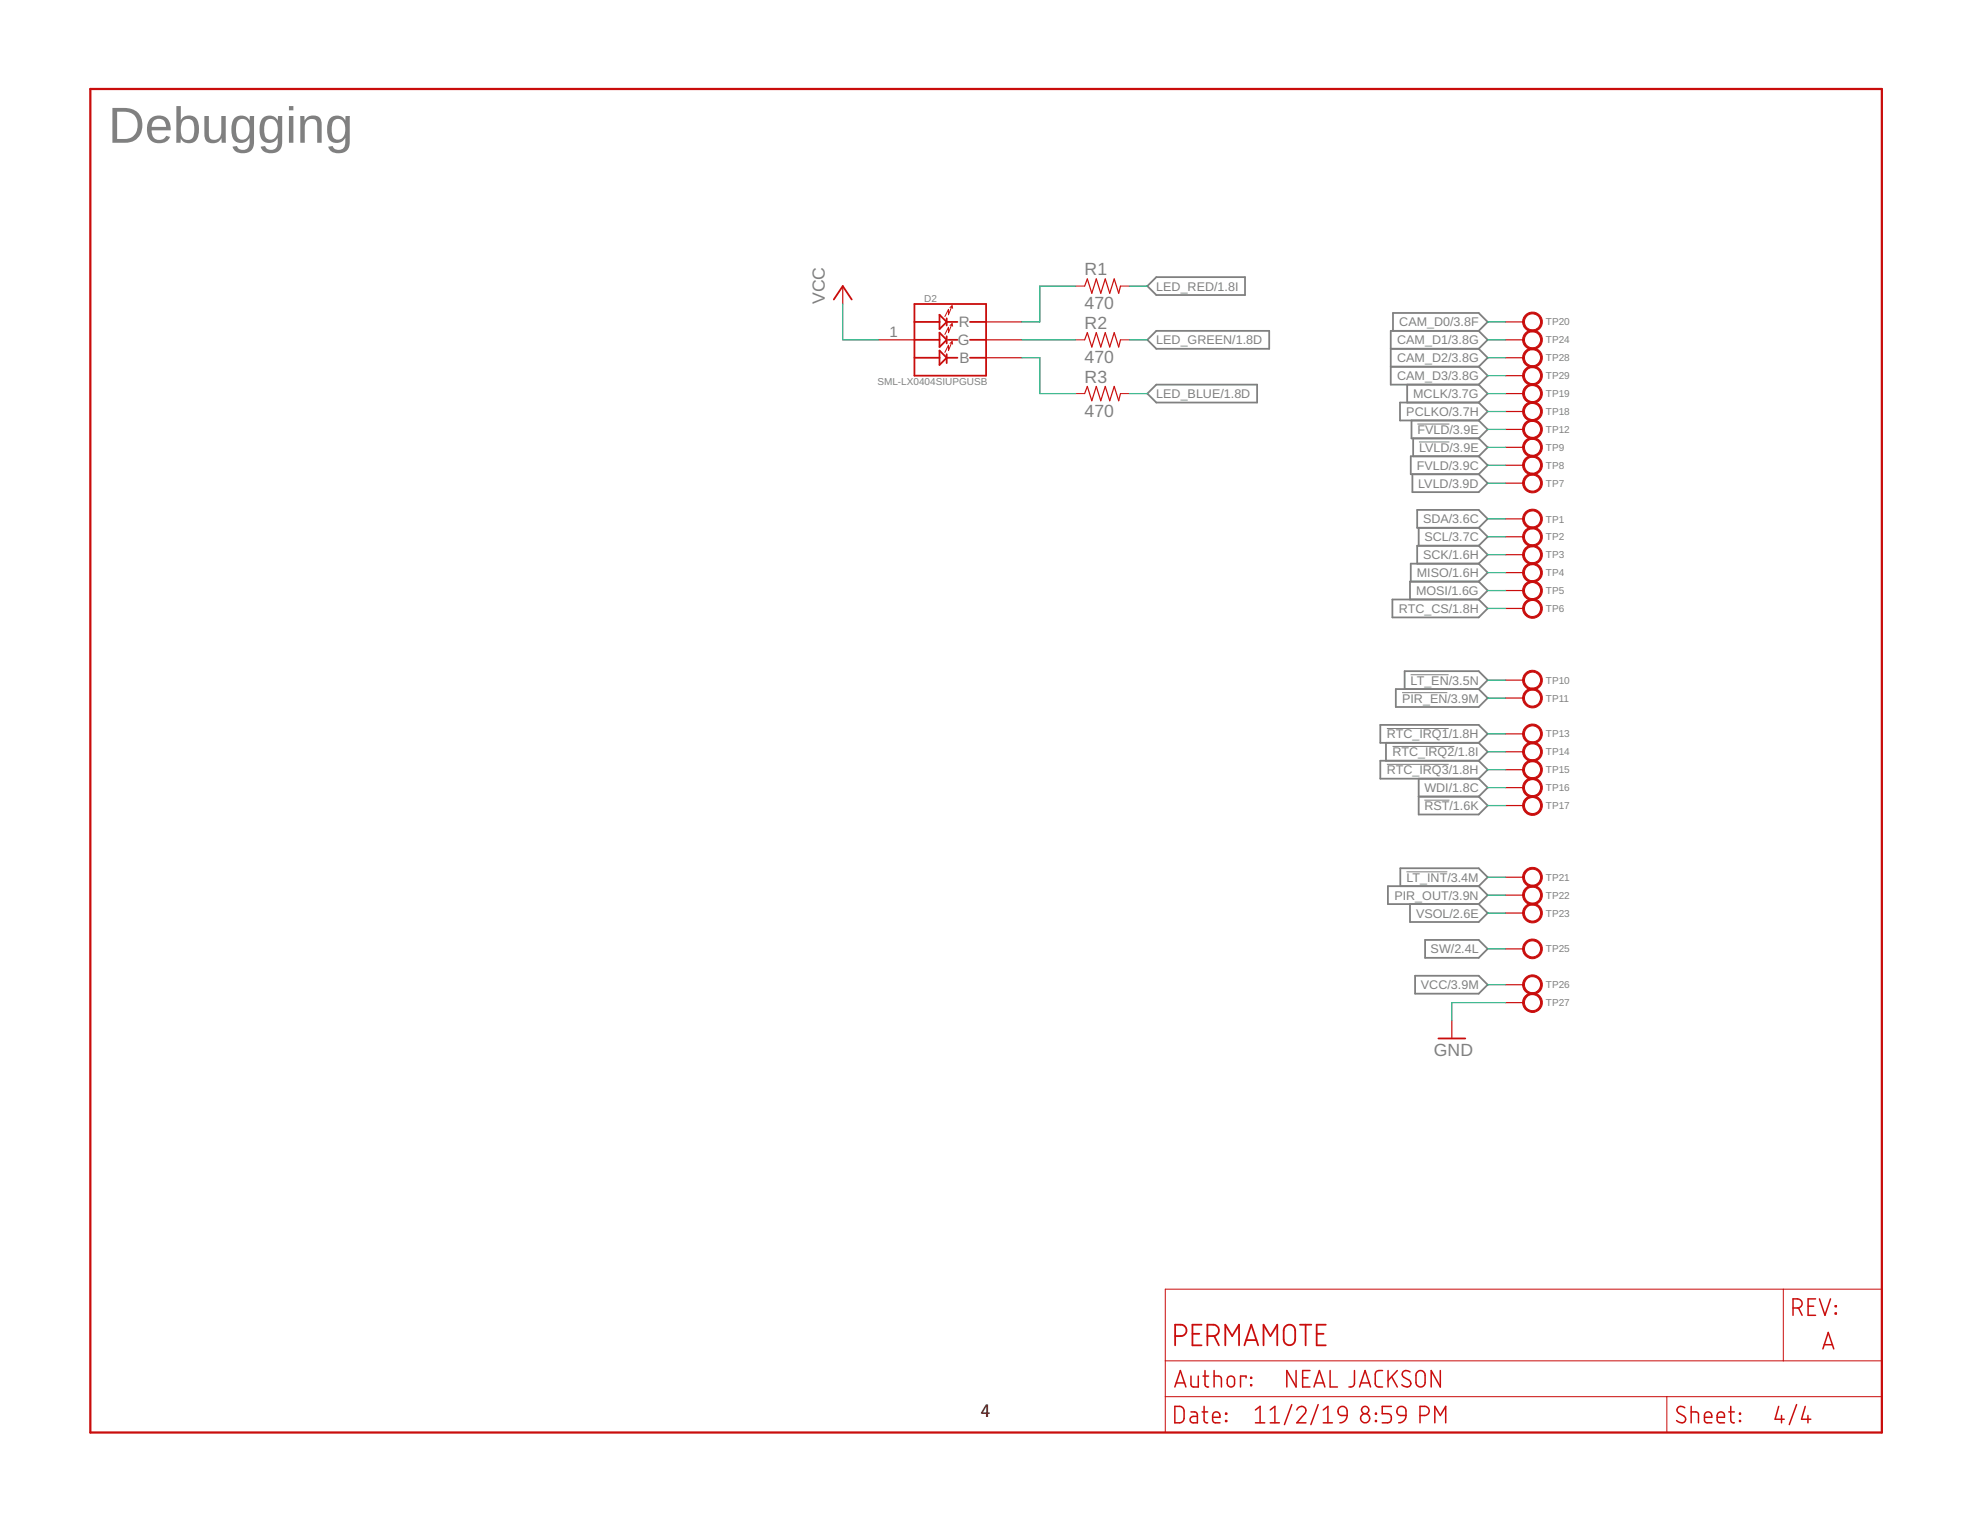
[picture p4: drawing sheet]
<svg xmlns="http://www.w3.org/2000/svg" width="279mm" height="216mm" viewBox="0 0 279 216" stroke-linecap="round" stroke-linejoin="round" font-family="sans-serif">
<g fill="none" stroke="#808080" stroke-width=".25">
<path d="M162.6 40.6l1.3-1.3h12.6v2.5h-12.6zM162.6 48.2l1.3-1.3h16v2.5h-16zM162.6 55.8l1.3-1.3h14.3v2.6h-14.3zM197.1 49.4h12.5M197.1 52h12.5M197.5 46.9v-2.5h12.1l1.3 1.2-1.3 1.3M199.5 54.5v2.6M200.1 59.6v2.5h9.5M209.6 46.9h-12.5v7.6h12.5M209.6 57.1h-11.1v2.5h11.1M209.6 59.6l1.3 1.3-1.3 1.2M209.6 57.1l1.3 1.2-1.3 1.3"/>
<path d="M209.6 54.5l1.3 1.3-1.3 1.3M209.6 46.9l1.3 1.3-1.3 1.2M209.6 49.4l1.3 1.3-1.3 1.3M209.6 52l1.3 1.3-1.3 1.2M200.2 67.2v2.6h9.4l1.3-1.3-1.3-1.3M200.3 62.1v2.6M200.9 72.3h8.7l1.3 1.3-1.3 1.2h-8.7zM201.1 74.8v2.6M209.6 74.8l1.3 1.3-1.3 1.3M209.6 77.4h-8.7v2.5M209.6 77.4l1.3 1.2-1.3 1.3M209.6 79.9h-9.6v2.5"/>
<path d="M209.6 79.9l1.3 1.3-1.3 1.2M209.6 64.7h-9.6v2.5h9.6M209.6 64.7l1.3 1.3-1.3 1.2M209.6 62.1l1.3 1.3-1.3 1.3M197.4 85h12.2l1.3 1.3-1.3 1.2h-12.2zM197.9 97.7h11.7l1.3 1.3-1.3 1.2h-11.7zM199.1 97.7v-2.6h10.5l1.3 1.3-1.3 1.3M209.6 82.4l1.3 1.3-1.3 1.3M209.6 82.4h-9.7v2.6M195.7 102.8h13.9l1.3 1.2-1.3 1.3h-13.9zM196.5 105.3v2.5M201.1 110.4v5.1h8.5l1.3-1.3-1.3-1.3"/>
<path d="M201.1 112.9h8.5M209.6 107.8h-13.9v2.6h13.9M209.6 105.3l1.3 1.3-1.3 1.2M209.6 107.8l1.3 1.3-1.3 1.3M209.6 110.4l1.3 1.3-1.3 1.2M198.5 125.6v-2.5h11.1l1.3 1.3-1.3 1.2M199.9 128.2v2.5h9.7l1.3-1.3-1.3-1.2M200.6 138.3h9l1.3 1.3-1.3 1.3h-9zM202 133.2h7.6l1.3 1.3-1.3 1.3h-7.6zM209.6 125.6h-12.9v2.6h12.9M209.6 125.6l1.3 1.3-1.3 1.3"/>
</g>
<path d="M200.9 60.1h4.6M201.1 62.7h4.4M198.8 98.2h6.4M200 95.7h5.4M196.6 103.3h8.8M196.6 108.4h8.8M197.4 105.8h8.8M201.9 113.4h3.6M199.4 123.6h5.8" fill="none" stroke="#808080" stroke-width=".14"/>
<path d="M12.8 12.6h254v190.5h-254z" fill="none" stroke="#c90d0c" stroke-width=".32"/>
<g fill="none" stroke="#c90d0c" stroke-width=".14">
<path d="M135 48.4l-.5 1.3v-.8l-.6 1.1M135 43.3l-.5 1.3v-.7l-.6 1M135 45.9l-.5 1.3v-.8l-.6 1M135 48.4l-.3 .3M135 48.4v.4M135 45.9l-.3 .2M135 45.9v.3M135 43.3l-.3 .3M135 43.3v.4M152.5 40.6h1.3M152.5 48.2h1.3M152.5 55.8h1.3"/>
<path d="M158.8 40.6h1.3M158.8 48.2h1.3M158.8 55.8h1.3M165.2 182.8h101.6v20.3h-101.6zM165.2 198h101.6M165.2 192.9h101.6M236.3 198v5.1M252.8 182.8v10.1"/>
</g>
<g fill="none" stroke="#c90d0c" stroke-width=".21">
<path d="M166.5 199.4h.7a.67 .67 0 0 1 .7 .6v1.1a.64 .64 0 0 1-.7 .6h-.7zM166.5 196.6l.8-2.3 .8 2.3M166.8 196h1.1M168.8 195.1v1.1a.36 .36 0 0 0 .4 .4h.7v-1.5M170.5 195.1h.8M170.7 199.4v1.9a.39 .39 0 0 0 .5 .4M170.8 194.3v1.9a.39 .39 0 0 0 .5 .4M172.1 195.1h.6a.4 .4 0 0 1 .4 .4v1.1M172.1 194.3v2.3M174.1 195.2a.52 .52 0 0 1 .6-.1 .52 .52 0 0 1 .3 .5v.5a.52 .52 0 0 1-.5 .5 .52 .52 0 0 1-.5-.5v-.5zM176.6 195.3v-.2h-.7v1.5M177.3 195.3h.1v.1h-.1z"/>
<path d="M177.3 196.3h.1v.1h-.1zM178 199.9l.6-.5v2.3M180.1 199.9l.6-.5v2.3M183.1 199.1l-1 2.9M183.7 194.3v2.3l-1.3-2.3v2.3M183.8 199.9a.64 .64 0 0 1 .9-.5 .64 .64 0 0 1 .2 1l-1.1 1.3h1.3M184.7 195.3h.7M185.7 194.3h-1v2.3h1M186.3 196.6l.7-2.3 .8 2.3M186.5 196h1.1M186.9 199.1l-1.1 2.9M187.6 199.9l.6-.5v2.3"/>
<path d="M188.6 194.3v2.3h1M189.8 199.6a.64 .64 0 0 1 .7-.2 .64 .64 0 0 1 .5 .6v.7h-.8a.62 .62 0 0 1-.4-1.1zM192 194.3v2a.58 .58 0 0 1-.8 .3M192.7 196.6l.8-2.3 .8 2.3M192.9 196h1.2M196 194.3h-.5a.51 .51 0 0 0-.6 .5l.1 1.5a.48 .48 0 0 0 .5 .3h.5M196.8 194.3v2.3M197.2 199.4h-1.3v1h.8a.66 .66 0 0 1 .5 .7 .66 .66 0 0 1-.5 .6h-.8M197.3 195.2l.8 1.4M198.1 194.3l-1.3 1.4M198.1 199.6a.64 .64 0 0 1 .8-.2 .64 .64 0 0 1 .4 .6v.7h-.8a.62 .62 0 0 1-.5-.4 .62 .62 0 0 1 .1-.7zM199.9 194.5a.6 .6 0 0 0-.8-.2 .6 .6 0 0 0-.2 .8l.8 .5a.54 .54 0 0 1 .2 .8 .54 .54 0 0 1-.7 .2l-.5-.3"/>
<path d="M200.9 194.6a.64 .64 0 0 1 .7-.3 .64 .64 0 0 1 .4 .6v1.1a.65 .65 0 0 1-.6 .6 .65 .65 0 0 1-.7-.6v-1.1zM204.2 194.3v2.3l-1.3-2.3v2.3M238.8 199.6a.59 .59 0 0 0-.8-.2 .59 .59 0 0 0-.2 .8l.9 .5a.54 .54 0 0 1 .2 .8 .54 .54 0 0 1-.8 .2l-.4-.3M239.7 199.4v2.3M245.3 199.4v1.9a.39 .39 0 0 0 .6 .4M252.1 199.4l-.5 1.8h1.3M254.2 185.4h.6a.65 .65 0 0 0 .7-.6 .65 .65 0 0 0-.7-.7h-.6v2.4M254.7 199.1l-1.1 2.9M255 185.4l.5 1.1M255.9 199.4l-.5 1.8h1.3M256.3 185.2h.8M257.4 184.1h-1.1v2.4h1.1"/>
<path d="M257.9 184.1l.8 2.4 .8-2.4M258.4 191.2l.8-2.3 .7 2.3M258.6 190.6h1.2M260.2 185.1h.1v.1h-.1zM260.2 186.1h.1v.2h-.1zM168.8 200.2h.5a.4 .4 0 0 1 .4 .3v1.2h-.6a.46 .46 0 0 1-.4-.5 .46 .46 0 0 1 .4-.4h.6M170.4 200.2h.8M171.9 200.9h1a.54 .54 0 0 0-.3-.7 .54 .54 0 0 0-.7 .5v.6a.4 .4 0 0 0 .4 .4h.6M173.7 200.3h.2v.2h-.2zM173.7 201.4h.2v.1h-.2zM178 201.7h1.3M180.1 201.7h1.3"/>
<path d="M187.6 201.7h1.3M191 200.7a1.01 1.01 0 0 1-1.1 1M195 201.4h.1v.1h-.1zM195 200.3h.1v.2h-.1zM199.3 200.7a1.01 1.01 0 0 1-1 1M201.3 200.7h.7a.65 .65 0 0 0 .6-.7 .65 .65 0 0 0-.6-.6h-.7v2.3M203.4 201.7v-2.3l.8 1.3 .7-1.3v2.3M239.7 200.2h.7a.36 .36 0 0 1 .4 .3v1.2M241.6 200.9h1.1a.54 .54 0 0 0-.4-.7 .54 .54 0 0 0-.7 .5v.6a.36 .36 0 0 0 .4 .4h.7M243.4 200.9h1.1a.54 .54 0 0 0-.4-.7 .54 .54 0 0 0-.7 .5v.6a.4 .4 0 0 0 .4 .4h.7M245.1 200.2h.8M246.6 201.4h.1v.1h-.1z"/>
<path d="M246.6 200.3h.1v.2h-.1zM252.5 200.7v1M256.3 200.7v1"/>
<circle cx="193.5" cy="199.9" r=".52"/>
<circle cx="193.5" cy="201" r=".65"/>
</g>
<g fill="none" stroke="#c90d0c" stroke-width=".25">
<path d="M118.2 42.5l1.3-1.9 1.2 1.9M129.6 43.1h10.2v10.2h-10.2zM129.6 45.6h3.6M129.6 48.2h3.6M129.6 50.7h3.6M133.2 44.6l1 1-1 1.1zM133.2 47.2l1 1-1 1zM133.2 49.7l1 1-1 1zM134.2 45.6h1.5M134.2 50.7h1.5M134.2 45.1v1M134.2 47.7v1"/>
<path d="M134.2 50.2v1.3M134.5 48.2h1.2M137.5 45.6h2.3M137.5 48.2h2.3M137.5 50.7h2.3M203.9 147.2h3.8M166.6 189.4h.8a.8 .8 0 0 0 .8-.8 .8 .8 0 0 0-.8-.8h-.8v2.9M169 189.1h1M170.3 187.8h-1.3v2.9h1.3M171.2 189.4h.8a.8 .8 0 0 0 .8-.8 .8 .8 0 0 0-.8-.8h-.8v2.9M172.1 189.4l.7 1.3M173.7 190.7v-2.9l1 1.6 .9-1.6v2.9"/>
<path d="M176.4 190.7l1-2.9 1 2.9M176.7 190h1.4M179.1 190.7v-2.9l1 1.6 1-1.6v2.9M182.1 188.2a.82 .82 0 0 1 .9-.4 .82 .82 0 0 1 .6 .8v1.3a.81 .81 0 0 1-.8 .8 .81 .81 0 0 1-.8-.8v-1.3zM184.3 187.8h1.6M185.1 187.8v2.9M186.6 189.1h1M187.9 187.8h-1.3v2.9h1.3"/>
</g>
<g fill="none" stroke="#c90d0c" stroke-width=".17">
<path d="M119.5 40.6v2.5M124.5 48.2h5.1M139.8 48.2h5.1M139.8 45.6h5.1M139.8 50.7h5.1M153.8 40.6l.3-1.1 .7 2.1 .6-2.1 .6 2.1 .7-2.1 .6 2.1 .6-2.1 .7 2.1 .2-1M153.8 48.2l.3-1 .7 2 .6-2 .6 2 .7-2 .6 2 .6-2 .7 2 .2-1M153.8 55.8l.3-1 .7 2 .6-2 .6 2 .7-2 .6 2 .6-2 .7 2 .2-1M213.4 48.2h2.6M213.4 45.6h2.6M213.4 50.7h2.6M213.4 58.3h2.6"/>
<path d="M213.4 55.8h2.6M213.4 53.3h2.6M213.4 73.6h2.6M213.4 76.1h2.6M213.4 78.6h2.6M213.4 68.5h2.6M213.4 66h2.6M213.4 63.4h2.6M213.4 60.9h2.6M213.4 81.2h2.6M213.4 83.7h2.6M213.4 86.3h2.6"/>
<path d="M213.4 96.4h2.6M213.4 99h2.6M213.4 104h2.6M213.4 106.6h2.6M213.4 109.1h2.6M213.4 111.7h2.6M213.4 114.2h2.6M213.4 124.4h2.6M213.4 126.9h2.6M213.4 129.4h2.6M213.4 134.5h2.6M213.4 139.6h2.6"/>
<path d="M205.8 144.7v2.5M213.4 142.1h2.6"/>
</g>
<g fill="#c90d0c" stroke="#c90d0c" stroke-width=".14">
<path d="M216.2 72.6a1.4 1.4 0 0 1 2.2 .2 1.4 1.4 0 0 1-.8 2.1 1.4 1.4 0 0 1-1.8-1.3h.3a1.15 1.15 0 0 1 1.6-1.1 1.15 1.15 0 0 1 .3 1.9 1.15 1.15 0 0 1-1.9-.5v-.3h-.3l.2-.7z" fill-rule="evenodd"/>
<path d="M216.2 75.1a1.4 1.4 0 0 1 2.2 .3 1.4 1.4 0 0 1-.8 2.1 1.4 1.4 0 0 1-1.8-1.4h.3a1.15 1.15 0 0 1 1.6-1.1 1.15 1.15 0 0 1 .3 2 1.15 1.15 0 0 1-1.9-.6v-.3h-.3l.2-.7z" fill-rule="evenodd"/>
<path d="M216.2 77.7a1.4 1.4 0 0 1 2.2 .2 1.4 1.4 0 0 1-.8 2.1 1.4 1.4 0 0 1-1.8-1.4h.3a1.15 1.15 0 0 1 1.6-1 1.15 1.15 0 0 1 .3 1.9 1.15 1.15 0 0 1-1.9-.6v-.3h-.3l.2-.6z" fill-rule="evenodd"/>
<path d="M216.2 80.2a1.4 1.4 0 0 1 2.2 .3 1.4 1.4 0 0 1-.8 2 1.4 1.4 0 0 1-1.8-1.3h.3a1.15 1.15 0 0 1 1.6-1.1 1.15 1.15 0 0 1 .3 1.9 1.15 1.15 0 0 1-1.9-.5v-.3h-.3l.2-.7z" fill-rule="evenodd"/>
<path d="M216.2 82.8a1.4 1.4 0 0 1 2.2 .2 1.4 1.4 0 0 1-.8 2.1 1.4 1.4 0 0 1-1.8-1.4h.3a1.15 1.15 0 0 1 1.6-1 1.15 1.15 0 0 1 .3 1.9 1.15 1.15 0 0 1-1.9-.6v-.3h-.3l.2-.6z" fill-rule="evenodd"/>
<path d="M216.2 85.3a1.4 1.4 0 0 1 2.2 .2 1.4 1.4 0 0 1-.8 2.1 1.4 1.4 0 0 1-1.8-1.3h.3a1.15 1.15 0 0 1 1.6-1.1 1.15 1.15 0 0 1 .3 1.9 1.15 1.15 0 0 1-1.9-.5v-.3h-.3l.2-.7z" fill-rule="evenodd"/>
<path d="M216.2 95.5a1.4 1.4 0 0 1 2.2 .2 1.4 1.4 0 0 1-.8 2.1 1.4 1.4 0 0 1-1.8-1.4h.3a1.15 1.15 0 0 1 1.6-1 1.15 1.15 0 0 1 .3 1.9 1.15 1.15 0 0 1-1.9-.6v-.3h-.3l.2-.7z" fill-rule="evenodd"/>
<path d="M216.2 98a1.4 1.4 0 0 1 2.2 .2 1.4 1.4 0 0 1-.8 2.1 1.4 1.4 0 0 1-1.8-1.3h.3a1.15 1.15 0 0 1 1.6-1.1 1.15 1.15 0 0 1 .3 1.9 1.15 1.15 0 0 1-1.9-.5v-.3h-.3l.2-.7z" fill-rule="evenodd"/>
<path d="M216.2 103.1a1.4 1.4 0 0 1 2.2 .2 1.4 1.4 0 0 1-.8 2.1 1.4 1.4 0 0 1-1.8-1.4h.3a1.15 1.15 0 0 1 1.6-1 1.15 1.15 0 0 1 .3 1.9 1.15 1.15 0 0 1-1.9-.6v-.3h-.3l.2-.6z" fill-rule="evenodd"/>
<path d="M216.2 105.6a1.4 1.4 0 0 1 2.2 .3 1.4 1.4 0 0 1-.8 2 1.4 1.4 0 0 1-1.8-1.3h.3a1.15 1.15 0 0 1 1.6-1.1 1.15 1.15 0 0 1 .3 1.9 1.15 1.15 0 0 1-1.9-.5v-.3h-.3l.2-.7z" fill-rule="evenodd"/>
<path d="M216.2 108.2a1.4 1.4 0 0 1 2.2 .2 1.4 1.4 0 0 1-.8 2.1 1.4 1.4 0 0 1-1.8-1.4h.3a1.15 1.15 0 0 1 1.6-1.1 1.15 1.15 0 0 1 .3 1.9 1.15 1.15 0 0 1-1.9-.5v-.3h-.3l.2-.7z" fill-rule="evenodd"/>
<path d="M216.2 110.7a1.4 1.4 0 0 1 2.2 .2 1.4 1.4 0 0 1-.8 2.1 1.4 1.4 0 0 1-1.8-1.3h.3a1.15 1.15 0 0 1 1.6-1.1 1.15 1.15 0 0 1 .3 1.9 1.15 1.15 0 0 1-1.9-.6v-.2h-.3l.2-.7z" fill-rule="evenodd"/>
<path d="M216.2 113.2a1.4 1.4 0 0 1 2.2 .3 1.4 1.4 0 0 1-.8 2.1 1.4 1.4 0 0 1-1.8-1.4h.3a1.15 1.15 0 0 1 1.6-1.1 1.15 1.15 0 0 1 .3 1.9 1.15 1.15 0 0 1-1.9-.5v-.3h-.3l.2-.7z" fill-rule="evenodd"/>
<path d="M216.2 123.4a1.4 1.4 0 0 1 2.2 .2 1.4 1.4 0 0 1-.8 2.1 1.4 1.4 0 0 1-1.8-1.3h.3a1.15 1.15 0 0 1 1.6-1.1 1.15 1.15 0 0 1 .3 1.9 1.15 1.15 0 0 1-1.9-.6v-.2h-.3l.2-.7z" fill-rule="evenodd"/>
<path d="M216.2 125.9a1.4 1.4 0 0 1 2.2 .3 1.4 1.4 0 0 1-.8 2.1 1.4 1.4 0 0 1-1.8-1.4h.3a1.15 1.15 0 0 1 1.6-1.1 1.15 1.15 0 0 1 .3 1.9 1.15 1.15 0 0 1-1.9-.5v-.3h-.3l.2-.7z" fill-rule="evenodd"/>
<path d="M216.2 128.5a1.4 1.4 0 0 1 2.2 .2 1.4 1.4 0 0 1-.8 2.1 1.4 1.4 0 0 1-1.8-1.4h.3a1.15 1.15 0 0 1 1.6-1.1 1.15 1.15 0 0 1 .3 2 1.15 1.15 0 0 1-1.9-.6v-.3h-.3l.2-.6z" fill-rule="evenodd"/>
<path d="M216.2 133.6a1.4 1.4 0 0 1 2.2 .2 1.4 1.4 0 0 1-.8 2.1 1.4 1.4 0 0 1-1.8-1.4h.3a1.15 1.15 0 0 1 1.6-1.1 1.15 1.15 0 0 1 .3 1.9 1.15 1.15 0 0 1-1.9-.5v-.3h-.3l.2-.7z" fill-rule="evenodd"/>
<path d="M216.2 138.6a1.4 1.4 0 0 1 2.2 .3 1.4 1.4 0 0 1-.8 2.1 1.4 1.4 0 0 1-1.8-1.4h.3a1.15 1.15 0 0 1 1.6-1.1 1.15 1.15 0 0 1 .3 1.9 1.15 1.15 0 0 1-1.9-.5v-.3h-.3l.2-.7z" fill-rule="evenodd"/>
<path d="M216.2 141.2a1.4 1.4 0 0 1 2.2 .2 1.4 1.4 0 0 1-.8 2.1 1.4 1.4 0 0 1-1.8-1.4h.3a1.15 1.15 0 0 1 1.6-1.1 1.15 1.15 0 0 1 .3 2 1.15 1.15 0 0 1-1.9-.6v-.3h-.3l.2-.6z" fill-rule="evenodd"/>
<path d="M216.2 67.5a1.4 1.4 0 0 1 2.2 .3 1.4 1.4 0 0 1-.8 2 1.4 1.4 0 0 1-1.8-1.3h.3a1.15 1.15 0 0 1 1.6-1.1 1.15 1.15 0 0 1 .3 1.9 1.15 1.15 0 0 1-1.9-.5v-.3h-.3l.1-.4z" fill-rule="evenodd"/>
<path d="M216.2 65a1.4 1.4 0 0 1 2.2 .2 1.4 1.4 0 0 1-.8 2.1 1.4 1.4 0 0 1-1.8-1.3h.3a1.15 1.15 0 0 1 1.6-1.1 1.15 1.15 0 0 1 .3 1.9 1.15 1.15 0 0 1-1.9-.6v-.2h-.3l.1-.4z" fill-rule="evenodd"/>
<path d="M216.2 62.4a1.4 1.4 0 0 1 2.2 .3 1.4 1.4 0 0 1-.8 2.1 1.4 1.4 0 0 1-1.8-1.4h.3a1.15 1.15 0 0 1 1.6-1.1 1.15 1.15 0 0 1 .3 1.9 1.15 1.15 0 0 1-1.9-.5v-.3h-.3l.1-.3z" fill-rule="evenodd"/>
<path d="M216.2 59.9a1.4 1.4 0 0 1 2.2 .2 1.4 1.4 0 0 1-.8 2.1 1.4 1.4 0 0 1-1.8-1.3h.3a1.15 1.15 0 0 1 1.6-1.1 1.15 1.15 0 0 1 .3 1.9 1.15 1.15 0 0 1-1.9-.5v-.3h-.3l.1-.4z" fill-rule="evenodd"/>
<path d="M216.2 57.4a1.4 1.4 0 0 1 2.2 .2 1.4 1.4 0 0 1-.8 2.1 1.4 1.4 0 0 1-1.8-1.4h.3a1.15 1.15 0 0 1 1.6-1.1 1.15 1.15 0 0 1 .3 2 1.15 1.15 0 0 1-1.9-.6v-.3h-.3l.1-.3z" fill-rule="evenodd"/>
<path d="M216.2 54.8a1.4 1.4 0 0 1 2.2 .3 1.4 1.4 0 0 1-.8 2.1 1.4 1.4 0 0 1-1.8-1.4h.3a1.15 1.15 0 0 1 1.6-1.1 1.15 1.15 0 0 1 .3 1.9 1.15 1.15 0 0 1-1.9-.5v-.3h-.3l.2-.7z" fill-rule="evenodd"/>
<path d="M216.2 44.7a1.4 1.4 0 0 1 2.2 .2 1.4 1.4 0 0 1-.8 2.1 1.4 1.4 0 0 1-1.8-1.4h.3a1.15 1.15 0 0 1 1.6-1.1 1.15 1.15 0 0 1 .3 2 1.15 1.15 0 0 1-1.9-.6v-.3h-.3l.2-.6z" fill-rule="evenodd"/>
<path d="M216.2 47.2a1.4 1.4 0 0 1 2.2 .3 1.4 1.4 0 0 1-.8 2 1.4 1.4 0 0 1-1.8-1.3h.3a1.15 1.15 0 0 1 1.6-1.1 1.15 1.15 0 0 1 .3 1.9 1.15 1.15 0 0 1-1.9-.5v-.3h-.3l.2-.7z" fill-rule="evenodd"/>
<path d="M216.2 49.8a1.4 1.4 0 0 1 2.2 .2 1.4 1.4 0 0 1-.8 2.1 1.4 1.4 0 0 1-1.8-1.4h.3a1.15 1.15 0 0 1 1.6-1.1 1.15 1.15 0 0 1 .3 1.9 1.15 1.15 0 0 1-1.9-.5v-.3h-.3l.2-.7z" fill-rule="evenodd"/>
<path d="M216.2 52.3a1.4 1.4 0 0 1 2.2 .2 1.4 1.4 0 0 1-.8 2.1 1.4 1.4 0 0 1-1.8-1.3h.3a1.15 1.15 0 0 1 1.6-1.1 1.15 1.15 0 0 1 .3 1.9 1.15 1.15 0 0 1-1.9-.6v-.2h-.3l.2-.7z" fill-rule="evenodd"/>
</g>
<g fill="none" stroke="#0dab76" stroke-width=".17">
<path d="M119.5 43.1v5.1h5M144.9 48.2h7.6M144.9 50.7h2.5v5.1h5.1M152.5 40.6h-5.1v5h-2.5M160.1 48.2h2.5M160.1 40.6h2.5M160.1 55.8h2.5M210.9 48.2h2.5M210.9 45.6h2.5M210.9 50.7h2.5M210.9 55.8h2.5M210.9 58.3h2.5"/>
<path d="M210.9 53.3h2.5M210.9 76.1h2.5M210.9 73.6h2.5M210.9 78.6h2.5M210.9 68.5h2.5M210.9 66h2.5M210.9 63.4h2.5M210.9 60.9h2.5M210.9 83.7h2.5M210.9 81.2h2.5M210.9 99h2.5M210.9 96.4h2.5"/>
<path d="M210.9 86.3h2.5M210.9 104h2.5M210.9 106.6h2.5M210.9 109.1h2.5M210.9 111.7h2.5M210.9 114.2h2.5M210.9 124.4h2.5M210.9 126.9h2.5M210.9 129.4h2.5M210.9 134.5h2.5M210.9 139.6h2.5M213.4 142.1h-7.6v2.6"/>
</g>
<text font-size="7.2" fill="#808080" x="15.3" y="20.2">Debugging</text>
<text font-size="2.7" x="139" y="200.9">4</text>
<g font-size="2.5" fill="#808080">
<text x="153.8" y="39.1">R1</text>
<text x="116.9" y="43.1" transform="rotate(-90 116.9 43.1)">VCC</text>
<text x="153.8" y="43.9">470</text>
<text x="153.8" y="46.7">R2</text>
<text x="153.8" y="51.5">470</text>
<text x="153.8" y="59.1">470</text>
<text x="153.8" y="54.3">R3</text>
<text x="203.3" y="149.7">GND</text>
</g>
<g font-size="2.1" fill="#808080">
<text x="126.1" y="47.8">1</text>
<text x="135.9" y="46.4">R</text>
<text x="135.8" y="48.9">G</text>
<text x="136" y="51.5">B</text>
</g>
<g font-size="1.8" fill="#808080">
<text x="163.9" y="41.2">LED_RED/1.8I</text>
<text x="198.4" y="46.3">CAM_D0/3.8F</text>
<text x="163.9" y="48.8">LED_GREEN/1.8D</text>
<text x="198.1" y="48.8">CAM_D1/3.8G</text>
<text x="198.1" y="51.3">CAM_D2/3.8G</text>
<text x="198.1" y="53.9">CAM_D3/3.8G</text>
<text x="163.9" y="56.4">LED_BLUE/1.8D</text>
<text x="199.4" y="59">PCLKO/3.7H</text>
<text x="200.3" y="56.4">MCLK/3.7G</text>
<text x="200.9" y="61.5">FVLD/3.9E</text>
<text x="201.2" y="64">LVLD/3.9E</text>
<text x="200.8" y="66.6">FVLD/3.9C</text>
<text x="201" y="69.1">LVLD/3.9D</text>
<text x="201.7" y="74.2">SDA/3.6C</text>
<text x="201.9" y="76.7">SCL/3.7C</text>
<text x="200.8" y="81.8">MISO/1.6H</text>
<text x="201.7" y="79.3">SCK/1.6H</text>
<text x="198.3" y="86.9">RTC_CS/1.8H</text>
<text x="200.7" y="84.4">MOSI/1.6G</text>
<text x="198.8" y="99.6">PIR_EN/3.9M</text>
<text x="200" y="97.1">LT_EN/3.5N</text>
<text x="196.6" y="104.7">RTC_IRQ1/1.8H</text>
<text x="197.4" y="107.2">RTC_IRQ2/1.8I</text>
<text x="196.6" y="109.8">RTC_IRQ3/1.8H</text>
<text x="201.9" y="112.3">WDI/1.8C</text>
<text x="201.9" y="114.8">RST/1.6K</text>
<text x="199.4" y="125">LT_INT/3.4M</text>
<text x="197.7" y="127.5">PIR_OUT/3.9N</text>
<text x="200.7" y="130.1">VSOL/2.6E</text>
<text x="202.8" y="135.1">SW/2.4L</text>
<text x="201.4" y="140.2">VCC/3.9M</text>
</g>
<g font-size="1.4" fill="#808080">
<text x="131" y="42.8">D2</text>
<text x="219.1" y="46.1">TP20</text>
<text x="219.1" y="48.7">TP24</text>
<text x="219.1" y="51.2">TP28</text>
<text x="219.1" y="53.8">TP29</text>
<text x="124.4" y="54.5">SML-LX0404SIUPGUSB</text>
<text x="219.1" y="58.8">TP18</text>
<text x="219.1" y="56.3">TP19</text>
<text x="219.1" y="63.9">TP9</text>
<text x="219.1" y="61.4">TP12</text>
<text x="219.1" y="69">TP7</text>
<text x="219.1" y="66.5">TP8</text>
<text x="219.1" y="74.1">TP1</text>
<text x="219.1" y="76.6">TP2</text>
<text x="219.1" y="79.2">TP3</text>
<text x="219.1" y="81.7">TP4</text>
<text x="219.1" y="84.2">TP5</text>
<text x="219.1" y="86.8">TP6</text>
<text x="219.1" y="96.9">TP10</text>
<text x="219.1" y="99.5">TP11</text>
<text x="219.1" y="104.5">TP13</text>
<text x="219.1" y="107.1">TP14</text>
<text x="219.1" y="109.6">TP15</text>
<text x="219.1" y="112.2">TP16</text>
<text x="219.1" y="114.7">TP17</text>
<text x="219.1" y="124.9">TP21</text>
<text x="219.1" y="127.4">TP22</text>
<text x="219.1" y="129.9">TP23</text>
<text x="219.1" y="135">TP25</text>
<text x="219.1" y="140.1">TP26</text>
<text x="219.1" y="142.6">TP27</text>
</g>
</svg>
